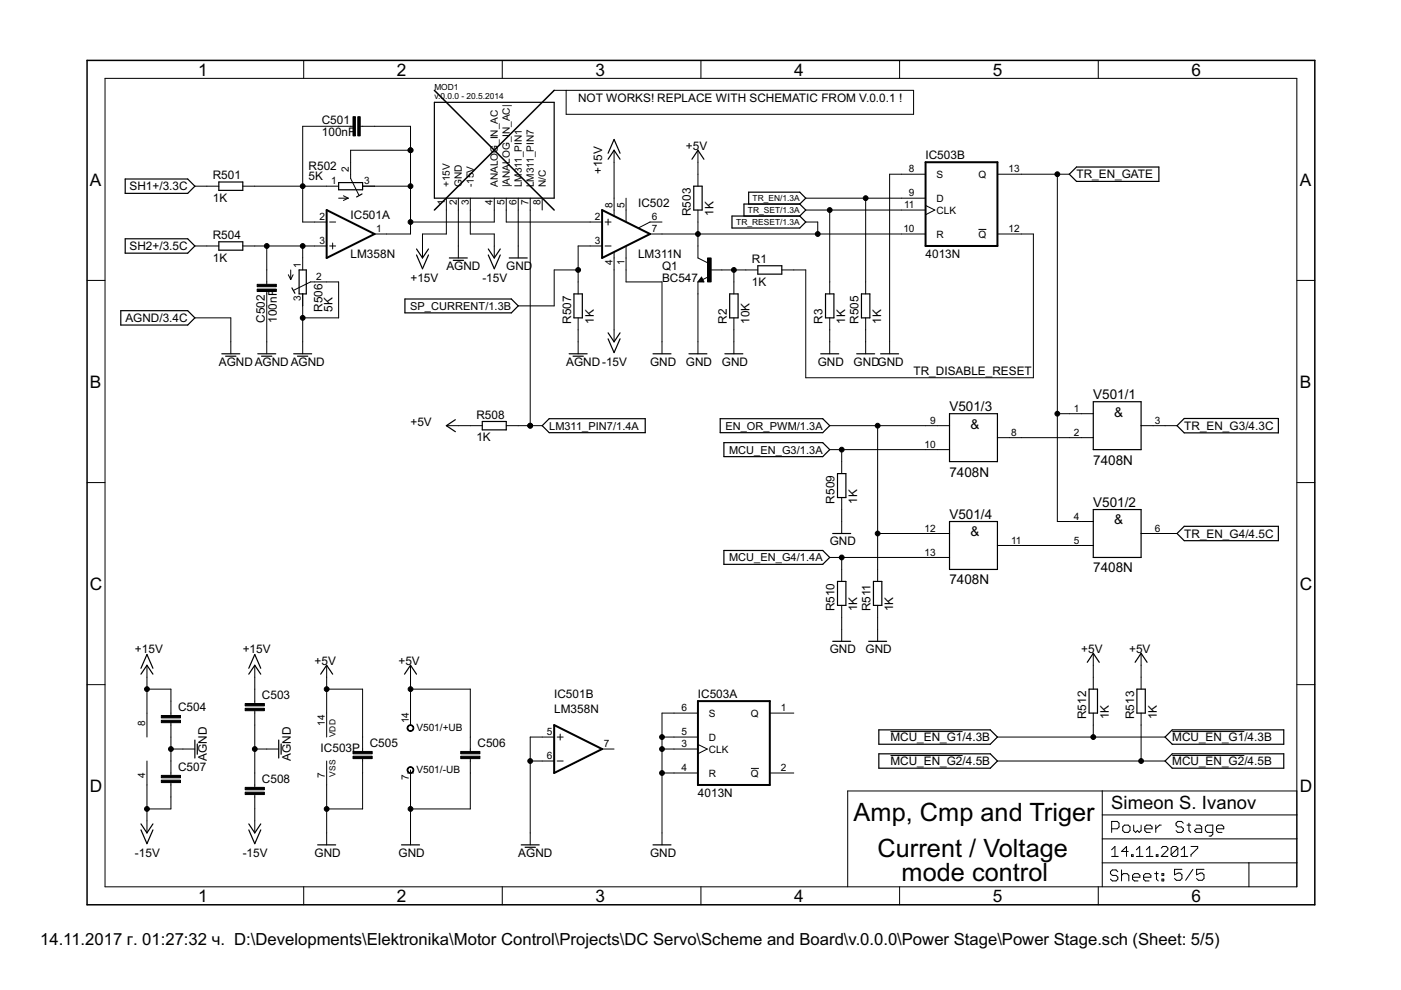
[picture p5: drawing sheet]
<svg xmlns="http://www.w3.org/2000/svg" width="297mm" height="210mm" viewBox="0 0 297 210" stroke-linecap="round" stroke-linejoin="round" font-family="sans-serif">
<g fill="#000" stroke="#000" stroke-width=".21">
<path d="M22.3 16.6v171.4zM64.4 12.8v3.8zM106.5 12.8v3.8zM117.5 19.2h2.5zM120 19.2v5zM120 19.2h73.7zM148.6 12.8v3.8zM190.7 12.8v3.8zM193.7 19.2v5zM232.9 12.8v3.8zM22.3 16.6h252.7zM41.3 39.5h2.6z"/>
<path d="M43.9 39.5h2.5zM51.5 39.5h2.5zM54 39.5h10.2zM64.2 39.5v7.6zM64.2 26.8v12.7zM69.3 39.5h2.5zM64.2 39.5h5.1zM71.8 26.8h2.5zM64.2 26.8h7.6zM74.3 34.4v2.5zM74.3 36.9v.9zM74.3 37.8l1.8 3.5z"/>
<path d="M74.3 26.8h.5zM74.3 31.9v2.5zM74.3 31.9h12.7zM76.9 39.5h2.5zM76.4 26.8h.5zM76.9 26.8h2.5zM79.4 39.5h7.6zM79.4 26.8h7.6zM87 26.8v5.1zM87 31.9v7.6zM120 24.2h73.7zM130.2 31.9v2.5z"/>
<path d="M148 36.9v2.6zM148 31.9v2.5zM148 34.4v2.5zM188.6 36.9h2.6zM191.2 36.9h5zM211.5 36.9h5.1zM216.6 36.9h7.6zM224.2 36.9h2.5zM18.5 59.5h3.8zM41.3 52.2h2.6zM43.9 52.2h2.5zM51.5 52.2h2.5z"/>
<path d="M54 52.2h2.6zM56.6 57.2v2.6zM56.6 59.8v.5zM56.6 52.2h7.6zM56.6 52.2v5zM61.6 57.2v2.1zM61.1 58.3l.5 1zM62.1 58.3l-.5 1zM64.2 54.7v2.5zM64.2 47.1h2.5zM64.2 52.2h2.5zM64.2 52.2v2.5z"/>
<path d="M62.3 61.5l3.5-1.7zM66.7 47.1h2.6zM66.7 52.2h2.6zM65.8 59.8h.9zM66.7 59.8h2.6zM69.3 59.8h2.5zM69.9 52.2h1.3zM69.9 47.1h1.3zM70.5 51.5v1.3zM71.8 42h2zM71.8 59.8v7.6zM72.8 42.5l1-.5z"/>
<path d="M72.8 41.5l1 .5zM79.4 49.6h2.6zM82 49.6h5zM87 47.1v2.5zM87 39.5v7.6zM89.6 52.2v2.5zM89.6 49.6v2.6zM89.6 49.6h5zM94.6 42v2.5zM94.6 44.5v5.1zM97.2 42v2.5zM97.2 52.2v2.5z"/>
<path d="M97.2 44.5v7.7zM99.7 42v2.5zM99.7 44.5v5.1zM104.8 42v2.5zM104.8 52.2v2.5zM104.8 44.5v2.6zM87 47.1h17.8zM104.8 49.6v2.6zM99.7 49.6h5.1zM107.3 42v2.5zM107.3 44.5v2.6zM107.3 47.1h17.8z"/>
<path d="M109.9 42v2.5zM109.9 52.2v2.5zM109.9 44.5v7.7zM112.4 42v2.5zM112.4 44.5v45.8zM115 42v2.5zM117.5 57.2h5.1zM122.6 59.8v2.5zM122.6 52.2v5zM122.6 52.2h2.5zM122.6 57.2v2.6zM125.1 52.2h2.6z"/>
<path d="M125.1 47.1h2.6zM128.3 47.1h1.3zM128.3 52.2h1.3zM128.9 46.4v1.3zM130.2 44.5v1.2zM130.2 53.5v1.2zM130.2 42v2.5zM130.2 54.7v2.5zM130.2 34.4v7.6zM132.7 42v2.5zM132.7 54.7v2.5zM132.7 44.5v2.5z"/>
<path d="M132.7 52.2v2.5zM132.7 57.2v2.6zM132.7 59.8h7.7zM135.4 48.3l2.4-1.2zM137.8 47.1h2.6zM137.8 49.6h2.6zM148 44.5v2.6zM148 52.2v2.5zM148 54.7l2 1zM148 59.8h1.2zM140.4 49.6h7.6zM148 47.1v2.5z"/>
<path d="M148 49.6h25.4zM148 49.6v2.6zM148.7 58.8l-.7 1zM149 59.3l1.2-.6zM148.7 58.8l.5 1zM150.5 57.2h2.6zM155.6 59.8v2.5zM153.1 57.2h2.5zM155.6 57.2v2.6zM158.1 57.2h2.6zM155.6 57.2h2.5zM165.8 57.2h2.5z"/>
<path d="M168.3 57.2h2.5zM170.8 42h12.7zM170.8 44.5h5.1zM170.8 57.2v22.9zM173.4 47.1v2.5zM170.8 47.1h2.6zM175.9 59.8v2.5zM175.9 44.5h15.3zM175.9 44.5v15.3zM183.5 59.8v2.5zM183.5 42v17.8zM191.2 44.5h5z"/>
<path d="M191.2 49.6h5zM191.2 42h5zM173.4 49.6h17.8zM183.5 42h7.7zM196.2 43.6l2 .9zM196.2 45.5l2-1zM207.5 48.6h1.6zM211.5 49.6h5.1zM216.6 49.6h2.5zM275 59.5h3.8zM41.3 67.4h7.6zM48.9 72.5v2.5z"/>
<path d="M48.9 67.4v5.1zM56.6 62.3v2.6zM56.6 61.8v.5zM56.6 72.5v2.5zM56.6 64.9v7.6zM64.2 72.5v2.5zM64.2 62.3v2.6zM64.2 64.9v2.5zM64.2 67.4v5.1zM64.2 67.4h7.6zM109.9 64.9h7.6zM117.5 57.2v7.7z"/>
<path d="M122.6 67.4v2.5zM122.6 72.5v2.5zM122.6 69.9v2.6zM130.2 69.9v2.6zM130.2 57.2v12.7zM140.4 72.5v2.5zM140.4 59.8v12.7zM148 59.8v2.5zM148 72.5v2.5zM148 62.3v10.2zM155.6 67.4v2.5zM155.6 72.5v2.5z"/>
<path d="M155.6 69.9v2.6zM175.9 67.4v2.5zM175.9 72.5v2.5zM175.9 69.9v2.6zM183.5 67.4v2.5zM183.5 72.5v2.5zM183.5 69.9v2.6zM188.6 72.5v2.5zM188.6 36.9v35.6zM94.6 90.3h2.6zM99.7 90.3h2.6zM97.2 90.3h2.5z"/>
<path d="M107.3 90.3h2.6zM109.9 90.3h2.5zM112.4 90.3h2.6zM170.8 80.1h48.3zM175.9 90.3h10.2zM175.9 95.3h2.6zM178.5 97.9v2.5zM178.5 95.3h17.7zM178.5 95.3v2.6zM186.1 90.3v22.8zM196.2 90.3h2.6zM196.2 95.3h2.6z"/>
<path d="M186.1 90.3h10.1zM198.8 90.3h2.5zM198.8 95.3h2.5zM211.5 92.8h2.5zM214 92.8h2.6zM216.6 92.8h10.1zM219.1 49.6v30.5zM224.2 36.9v50.8zM224.2 87.7v22.9zM226.7 87.7h2.6zM226.7 92.8h2.6zM224.2 87.7h2.5z"/>
<path d="M229.3 87.7h2.5zM229.3 92.8h2.5zM241.9 90.3h2.6zM244.5 90.3h2.5zM247 90.3h2.6zM18.5 102.3h3.8zM175.9 118.2h2.6zM178.5 105.5v2.5zM178.5 110.6v2.5zM178.5 108v2.6zM178.5 118.2h17.7zM186.1 113.1h10.1z"/>
<path d="M196.2 113.1h2.6zM196.2 118.2h2.6zM198.8 113.1h2.5zM198.8 118.2h2.5zM211.5 115.7h2.5zM214 115.7h2.6zM216.6 115.7h10.1zM224.2 110.6h2.5zM226.7 110.6h2.6zM226.7 115.7h2.6zM229.3 110.6h2.5zM229.3 115.7h2.5z"/>
<path d="M241.9 113.1h2.6zM244.5 113.1h2.5zM247 113.1h2.6zM275 102.3h3.8zM178.5 128.4v2.5zM178.5 120.7v2.6zM178.5 133.4v2.6zM178.5 130.9v2.5zM178.5 118.2v2.5zM186.1 128.4v2.5zM186.1 120.7v2.6zM186.1 133.4v2.6z"/>
<path d="M186.1 130.9v2.5zM186.1 113.1v7.6zM18.5 145.2h3.8zM31.2 151.2v5.1zM31.2 141.1v2.5zM31.2 146.1v5.1zM31.2 146.1h5zM31.2 143.6v2.5zM36.2 148.7v2.5zM36.2 153.7v2.6zM36.2 151.2v.5zM36.2 153.2v.5z"/>
<path d="M36.2 156.3v2.5zM36.2 146.1v2.6zM38.8 158.8h2.5zM36.2 158.8h2.6zM54 146.1v2.6zM54 151.2v2.5zM54 148.7v.5zM54 150.7v.5zM54 141.1v2.5zM54 153.7v5.1zM54 143.6v2.5zM56.6 158.8h2.5z"/>
<path d="M54 158.8h2.6zM69.3 151.2v5.1zM69.3 141.1v2.5zM69.3 143.6v2.5zM69.3 146.1v5.1zM76.9 156.3v2.5zM76.9 158.8v.5zM76.9 146.1v10.2zM69.3 146.1h7.6zM87 151.2v2.5zM87 141.1v2.5zM87 143.6v2.5z"/>
<path d="M87 146.1v5.1zM99.7 156.3v2.5zM99.7 158.8v.5zM99.7 146.1v10.2zM87 146.1h12.7zM112.4 156.3h2.6zM115 156.3h2.5zM118.1 156.3h1.3zM118.8 155.6v1.3zM127.7 158.8h2.5zM140.4 156.3v2.5zM140.4 151.2v5.1z"/>
<path d="M140.4 151.2h2.5zM142.9 158.8h5.1zM142.9 156.3h5.1zM142.9 151.2h5.1zM140.4 156.3h2.5zM140.4 158.8h2.5zM148 157.8l2 1zM148 159.8l2-1zM163.2 151.2h5.1zM188.8 155.1h15.3zM211.5 156.3h20.3zM231.8 151.2v2.5z"/>
<path d="M231.8 143.6v2.5zM231.8 138.5v2.6zM231.8 141.1v2.5zM231.8 153.7v2.6zM241.9 151.2v2.5zM241.9 143.6v2.5zM241.9 138.5v2.6zM241.9 141.1v2.5zM231.8 156.3h15.2zM248.5 155.1h15.3zM275 145.2h3.8zM31.2 161.4v5z"/>
<path d="M31.2 174.1v2.5zM31.2 166.4v5.1zM31.2 171.5h5zM31.2 171.5v2.6zM36.2 161.4v2.5zM36.2 166.4v2.6zM36.2 163.9v.5zM36.2 165.9v.5zM36.2 158.8v2.6zM36.2 169v2.5zM54 163.9v2.5zM54 169v2.5z"/>
<path d="M54 166.4v.5zM54 168.5v.5zM54 174.1v2.5zM54 158.8v5.1zM54 171.5v2.6zM69.3 161.4v5zM69.3 176.6v2.5zM69.3 171.5v5.1zM69.3 166.4v5.1zM76.9 161.4v2.5zM76.9 160.8v.6zM76.9 163.9v7.6z"/>
<path d="M69.3 171.5h7.6zM87 163.9v2.5zM87 163.3v1.2zM87 176.6v2.5zM87 166.4v5.1zM87 171.5v5.1zM87 171.5h12.7zM86.4 163.9h1.3zM99.7 161.4v2.5zM99.7 160.8v.6zM99.7 163.9v7.6zM112.4 176.6v2.5z"/>
<path d="M112.4 156.3v5.1zM112.4 161.4v15.2zM115 161.4h2.5zM112.4 161.4h2.6zM118.1 161.4h1.3zM140.4 176.6v2.5zM140.4 158.8v5.1zM140.4 163.9v12.7zM142.9 163.9h5.1zM140.4 163.9h2.5zM159.2 162.9h1.7zM163.2 163.9h5.1z"/>
<path d="M179.7 167.7h54zM188.8 160.2h15.3zM211.5 161.4h30.4zM233.7 167.7h41.3zM233.7 177.9h41.3zM233.7 172.8v5.1zM233.7 172.8h41.3zM233.7 167.7v5.1zM235.7 174.2v2.3zM235.7 174.2h1.2zM236.4 179.5v2.1zM236.9 174.2l.4 .3z"/>
<path d="M235.7 175.7h1.2zM237.3 174.5v.8zM237.3 175.3l-.4 .4zM238 175.3v.8zM238 176.1l.4 .4zM238.4 176.5h.8zM238 175.3l.4-.4zM238.8 179.5l-1 1zM239.2 176.5l.4-.4zM238.4 174.9h.8zM239.6 175.3v.8zM239.2 174.9l.4 .4z"/>
<path d="M240.4 174.9v1.2zM240.4 176.1l.4 .4zM240.8 176.5l.4-.4zM241.2 176.1l.3 .4zM241.5 176.5l.4-.4zM241.6 179.5v2.1zM241.9 174.9v1.2zM241.9 153.7v7.7zM242.7 175.3v.8zM242.7 175.3l.4-.4zM242.7 176.1l.4 .4zM243.1 174.9h.8z"/>
<path d="M243.8 179.5v2.1zM243.1 176.5h.8zM243.9 174.9l.4 .4zM244.3 175.3v.4zM242.7 175.7h1.6zM245 174.9v1.6zM245 175.7l.8-.8zM245.8 174.9h.4zM246.5 179.5l-.3 .3zM241.9 161.4h5.1zM246.5 179.5h.8zM247.3 179.5l.3 .3z"/>
<path d="M248.7 179.5l-.4 .3zM248.5 160.2h15.3zM248.7 179.5h.7zM249.3 174.5v.4zM249.3 174.9l.4 .4zM249.4 179.5l.3 .3zM249.3 174.5l.4-.3zM249.7 175.3h.8zM249.3 176.1l.4 .4zM249.7 179.8v1.4zM249.7 174.2h.8zM250.5 175.3l.4 .4z"/>
<path d="M249.7 176.5h.8zM250.5 174.2l.4 .3zM250.9 175.7v.4zM250.9 176.1l-.4 .4zM251.1 179.5v2.1zM251.7 174.9h.8zM252.1 174.5v1.6zM252.1 176.1l.4 .4zM252.5 179.5h1.4zM253.2 176.1l.4-.4zM253.6 174.9h.8zM253.2 176.1l.4 .4z"/>
<path d="M253.6 175.7h1.2zM253.9 179.5v.3zM252.5 181.2l1.4-1.4zM254.4 174.9l.4 .4zM254.8 175.3v1.2zM253.6 176.5h1.2zM255.6 175.3v.8zM255.6 176.1l.4 .4zM255.6 175.3l.4-.4zM256 176.5h1.1zM256.3 177.3h.5zM256.8 177.3l.3-.4z"/>
<path d="M257.1 174.9v2zM256 174.9h1.1zM257.9 175.3v.8zM257.9 175.3l.4-.4zM257.9 176.1l.4 .4zM258.3 174.9h.8zM258.3 176.5h.8zM259.1 174.9l.4 .4zM259.5 175.3v.4zM257.9 175.7h1.6zM275 172.8v5.1zM275 167.7v5.1z"/>
<path d="M22.3 188h252.7zM64.4 188v3.8zM106.5 188v3.8zM148.6 188v3.8zM179.7 167.7v20.3zM190.7 188v3.8zM232.9 188v3.8zM233.7 182.9v5.1zM233.7 177.9v5zM235.4 184.8v.4zM235.4 185.2l.4 .4zM235.7 180.2l.7-.7z"/>
<path d="M235.7 181.6h1.4zM235.4 184.8l.4-.4zM235.8 185.6h.8zM235.4 186.4l.4 .4zM235.8 184.4h.8zM236.6 185.6l.4 .4zM235.8 186.8h.8zM236.6 184.4l.4 .4zM237 186v.4zM237 186.4l-.4 .4zM237.8 180.5h1.4zM237.8 184.4v2.4z"/>
<path d="M237.8 185.6l.4-.4zM238.2 185.2h.8zM238.8 179.5v2.1zM239 185.2l.3 .4zM239.3 185.6v1.2zM239.9 181.2v.4zM239.9 181.2h.3zM240.1 185.6v.8zM240.1 185.6l.4-.4zM240.2 181.2v.4zM239.9 181.6h.3zM240.1 186.4l.4 .4z"/>
<path d="M240.5 185.2h.8zM240.9 180.2l.7-.7zM240.9 181.6h1.5zM240.5 186.8h.8zM241.3 185.2l.4 .4zM241.7 185.6v.4zM240.1 186h1.6zM242.5 185.6v.8zM242.5 185.6l.3-.4zM242.5 186.4l.3 .4zM242.8 185.2h.8zM243.1 180.2l.7-.7z"/>
<path d="M243.1 181.6h1.4zM242.8 186.8h.8zM243.6 185.2l.4 .4zM244 185.6v.4zM242.5 186h1.5zM244.8 185.2h.8zM245.2 181.2v.4zM245.2 181.2h.3zM245.2 184.8v1.6zM245.2 186.4l.4 .4zM245.5 181.2v.4zM245.2 181.6h.3z"/>
<path d="M247.6 180.2l-1.4 1.4zM246.4 185.2h.3zM246.4 185.2v.4zM246.4 186.4h.3zM246.4 186.4v.4zM246.7 185.2v.4zM246.4 185.6h.3zM246.7 186.4v.4zM246.4 186.8h.3zM246.2 181.6h1.4zM247.6 179.8v.4zM248.3 179.8v1.4z"/>
<path d="M248.3 181.2l1.4-1.4zM248.3 181.2l.4 .4zM249 184.3v1.2zM249 185.5l.8-.4zM248.7 181.6h.7zM249 186.3l.4 .3zM249.7 181.2l-.3 .4zM249.8 185.1h.4zM250.2 185.1l.4 .4zM249.4 186.6h.8zM251.1 179.5l-.7 .7zM250.4 181.6h1.4z"/>
<path d="M249 184.3h1.6zM250.6 185.5v.8zM250.2 186.6l.4-.3zM252.9 184.3l-1.5 2.3zM252.5 181.2v.4zM253.7 184.3v1.2zM253.7 185.5l.8-.4zM253.7 186.3l.4 .3zM254.5 185.1h.4zM254.9 185.1l.4 .4zM254.1 186.6h.8zM253.7 184.3h1.6z"/>
<path d="M255.3 185.5v.8zM254.9 186.6l.4-.3zM264.8 182.9v5.1zM264.8 182.9h10.2zM233.7 182.9h31.1zM275 182.9v5.1zM275 177.9v5zM275 16.6v171.4z"/>
<path d="M86.5 153.9a.71 .71 0 0 1 1.1 .1 .71 .71 0 0 1-.4 1.1 .71 .71 0 0 1-.9-.7h.2a.55 .55 0 0 1 .7-.6 .55 .55 0 0 1 .2 .9 .55 .55 0 0 1-.9-.1l-.2-.2z" fill-rule="evenodd"/>
<path d="M86.5 162.8a.71 .71 0 0 1 1.1 .1 .71 .71 0 0 1-.4 1.1 .71 .71 0 0 1-.9-.7h.2a.55 .55 0 0 1 .7-.6 .55 .55 0 0 1 .2 .9 .55 .55 0 0 1-.9-.2l-.2-.1z" fill-rule="evenodd"/>
<circle cx="64.2" cy="39.5" r=".51"/>
<circle cx="87" cy="39.5" r=".51"/>
<circle cx="87" cy="31.9" r=".51"/>
<circle cx="224.2" cy="36.9" r=".51"/>
<circle cx="56.6" cy="52.2" r=".51"/>
<circle cx="64.2" cy="52.2" r=".51"/>
<circle cx="87" cy="47.1" r=".51"/>
<circle cx="122.6" cy="57.2" r=".51"/>
<circle cx="148" cy="49.6" r=".51"/>
<circle cx="155.6" cy="57.2" r=".51"/>
<circle cx="173.4" cy="49.6" r=".51"/>
<circle cx="175.9" cy="44.5" r=".51"/>
<circle cx="183.5" cy="42" r=".51"/>
<circle cx="64.2" cy="67.4" r=".51"/>
<circle cx="112.4" cy="90.3" r=".51"/>
<circle cx="178.5" cy="95.3" r=".51"/>
<circle cx="186.1" cy="90.3" r=".51"/>
<circle cx="224.2" cy="87.7" r=".51"/>
<circle cx="178.5" cy="118.2" r=".51"/>
<circle cx="186.1" cy="113.1" r=".51"/>
<circle cx="31.2" cy="146.1" r=".51"/>
<circle cx="36.2" cy="158.8" r=".51"/>
<circle cx="54" cy="158.8" r=".51"/>
<circle cx="69.3" cy="146.1" r=".51"/>
<circle cx="87" cy="146.1" r=".51"/>
<circle cx="140.4" cy="158.8" r=".51"/>
<circle cx="140.4" cy="156.3" r=".51"/>
<circle cx="231.8" cy="156.3" r=".51"/>
<circle cx="31.2" cy="171.5" r=".51"/>
<circle cx="69.3" cy="171.5" r=".51"/>
<circle cx="87" cy="171.5" r=".51"/>
<circle cx="112.4" cy="161.4" r=".51"/>
<circle cx="140.4" cy="163.9" r=".51"/>
<circle cx="241.9" cy="161.4" r=".51"/>
</g>
<g fill="#000" stroke="#000" stroke-width=".25">
<path d="M26.5 38h13.3zM41.3 39.5l-1.5 1.5zM39.8 38l1.5 1.5zM46.4 38.6h5.1zM46.4 38.6v1.8zM51.5 38.6v1.8zM71.8 38.7h5.1zM76.9 38.7v.8zM76.9 39.5v.7zM92.1 21.7v20.3zM92.1 21.7h25.4zM130.2 31.9l-1.3 1.9z"/>
<path d="M130.2 29.6l-1.3 2.9zM130.2 31.9l1.3 1.9zM130.2 29.6l1.3 2.9zM147.1 39.5v5zM148 31.9l-1.3 1.9zM147.1 39.5h1.8zM148 31.9l1.2 1.9zM226.7 36.9l1.5-1.5zM226.7 36.9l1.5 1.6zM228.2 35.4h17.5zM228.2 38.5h17.5zM245.7 35.4v3.1z"/>
<path d="M26.5 50.6v3.1zM26.5 38v3zM26.5 53.7h13.3zM26.5 50.6h13.3zM26.5 41h13.3zM39.8 53.7l1.5-1.5zM39.8 50.6l1.5 1.6zM46.4 51.3h5.1zM46.4 51.3v1.7zM46.4 40.4h5.1zM46.4 53h5.1zM51.5 51.3v1.7z"/>
<path d="M63.4 57.2h1.5zM64.9 57.2v5.1zM71.8 38.7v1.5zM75.6 41.8l1.2-.7zM71.8 40.2h5.1zM88.3 52.8l1.3 1.9zM88.3 54.1l1.3 2.9zM90.8 52.8l-1.2 1.9zM90.8 54.1l-1.2 2.9zM92.1 42h25.4zM95.3 54.7h3.8zM96.1 55.2h2.2z"/>
<path d="M103.5 52.8l1.3 1.9zM103.5 54.1l1.3 2.9zM106.1 52.8l-1.3 1.9zM106.1 54.1l-1.3 2.9zM108 54.7h3.8zM117.5 21.7v20.3zM148.7 59l-.5 .6zM148.7 59.3l-.1 .2zM148.7 59l.3 .5zM148.9 39.5v5zM147.1 44.5h1.8zM148.2 59.6h.8z"/>
<path d="M148.6 59.5h.4zM155.2 45.8v2.5zM157.7 43.3v2.5zM158.7 40.7v2.6zM160.7 58.1h5.1zM160.7 56.3v1.8zM160.7 56.3h5.1zM165.8 56.3v1.8zM155.2 48.3h14.4zM155.2 45.8h14.4zM158.7 43.3h10.9zM158.7 40.7h10.9z"/>
<path d="M157.7 45.8h11.9zM157.7 43.3h11.9zM170.8 47.1l-1.2 1.2zM169.6 45.8l1.2 1.3zM169.6 43.3l1.2-1.3zM169.6 40.7l1.2 1.3zM170.8 44.5l-1.2 1.3zM169.6 43.3l1.2 1.2zM25.6 65.9v3zM25.6 68.9h14.2zM25.6 65.9h14.2zM39.8 68.9l1.5-1.5z"/>
<path d="M39.8 65.9l1.5 1.5zM47 75h3.8zM47.8 75.5h2.2zM54.7 75h3.8zM55.5 75.5h2.1zM61.9 61l.6 1.2zM62.3 75h3.8zM63.1 75.5h2.2zM63.4 57.2v5.1zM63.4 62.3h.8zM64.2 62.3h.7zM85.9 63.4v2.9z"/>
<path d="M85.9 66.3h22.5zM85.9 63.4h22.5zM109.9 64.9l-1.5 1.4zM108.4 63.4l1.5 1.5zM120.7 75h3.8zM121.5 75.5h2.2zM121.7 62.3v5.1zM123.5 62.3v5.1zM121.7 62.3h1.8zM121.7 67.4h1.8zM128.9 70.6l1.3 1.9zM128.9 71.8l1.3 3z"/>
<path d="M131.5 70.6l-1.3 1.9zM131.5 71.8l-1.3 3zM138.5 75h3.8zM146.1 75h3.8zM153.7 75h3.8zM154.7 62.3v5.1zM156.5 62.3v5.1zM154.7 67.4h1.8zM154.7 62.3h1.8zM174 75h3.8zM175 62.3v5.1zM175 67.4h1.8z"/>
<path d="M175 62.3h1.8zM176.8 62.3v5.1zM181.6 75h3.8zM182.6 62.3v5.1zM182.6 67.4h1.8zM182.6 62.3h1.8zM184.4 62.3v5.1zM186.7 75h3.8zM94.6 90.3l1.9 1.2zM94.6 90.3l1.9-1.3zM102.3 89.4h5zM102.3 89.4v1.7z"/>
<path d="M102.3 91.1h5zM107.3 89.4v1.7zM115 90.3l1.4-1.5zM115 90.3l1.4 1.4zM116.4 88.8h20.4zM116.4 91.7h20.4zM136.8 88.8v2.9zM152.7 88.8v2.9zM153.5 93.9v2.9zM152.7 91.7h21.7zM152.7 88.8h21.7zM153.5 96.8h20.9z"/>
<path d="M153.5 93.9h20.9zM175.9 90.3l-1.5 1.4zM174.4 88.8l1.5 1.5zM175.9 95.3l-1.5 1.5zM174.4 93.9l1.5 1.4zM201.3 95.3v2.6zM201.3 97.9h10.2zM201.3 90.3v5zM201.3 87.7v2.6zM201.3 87.7h10.2zM211.5 87.7v5.1zM211.5 92.8v5.1z"/>
<path d="M231.8 92.8v2.5zM231.8 95.3h10.1zM231.8 87.7v5.1zM231.8 85.2v2.5zM231.8 85.2h10.1zM241.9 85.2v5.1zM241.9 90.3v5zM249.6 90.3l1.5-1.6zM249.6 90.3l1.5 1.5zM251.1 88.7h19.9zM251.1 91.8h19.9zM271 88.7v3.1z"/>
<path d="M153.5 116.7v3zM153.5 119.7h20.9zM153.5 116.7h20.9zM174.4 119.7l1.5-1.5zM174.4 116.7l1.5 1.5zM176.6 113.1h3.8zM177.6 100.4v5.1zM177.6 105.5h1.7zM177.6 100.4h1.7zM179.3 100.4v5.1zM201.3 113.1v5.1zM201.3 110.6v2.5z"/>
<path d="M201.3 110.6h10.2zM211.5 110.6v5.1zM211.5 115.7v5zM231.8 115.7v2.5zM231.8 118.2h10.1zM231.8 110.6v5.1zM231.8 108v2.6zM231.8 108h10.1zM241.9 108v5.1zM241.9 113.1v5.1zM249.6 113.1l1.5-1.5zM249.6 113.1l1.5 1.5z"/>
<path d="M251.1 111.6h19.9zM251.1 114.6h19.9zM271 111.6v3zM31.2 138.8l-1.3 2.9zM54 138.8l-1.3 2.9zM176.6 136h3.8zM177.6 123.3v5.1zM177.6 128.4h1.7zM177.6 123.3h1.7zM179.3 123.3v5.1zM184.2 136h3.8zM185.2 123.3v5.1z"/>
<path d="M185.2 128.4h1.8zM185.2 123.3h1.8zM187 123.3v5.1zM201.3 118.2v2.5zM201.3 120.7h10.2zM231.8 138.5l-1.3 1.9zM241.9 138.5l-1.2 1.9zM31.2 141.1l-1.3 1.8zM31.2 141.1l1.2 1.8zM31.2 138.8l1.2 2.9zM41.8 157.7v2.2zM54 141.1l-1.3 1.8z"/>
<path d="M54 141.1l1.3 1.8zM54 138.8l1.3 2.9zM59.6 157.7v2.2zM69.3 141.1l-1.3 1.8zM69.3 141.1l1.2 1.8zM87 141.1l-1.2 1.8zM87 141.1l1.3 1.8zM186.3 154.7v3.1zM186.3 157.8h23.7zM186.3 154.7h23.7zM186.3 159.8h23.7zM211.5 156.3l-1.5 1.5z"/>
<path d="M210 154.7l1.5 1.6zM230.9 146.1v5.1zM230.9 151.2h1.8zM230.9 146.1h1.8zM232.7 146.1v5.1zM231.8 138.5l1.3 1.9zM241 146.1v5.1zM241 151.2h1.8zM241 146.1h1.8zM242.8 146.1v5.1zM241.9 138.5l1.3 1.9zM247 156.3l1.5-1.6z"/>
<path d="M247 156.3l1.5 1.5zM248.5 154.7h23.7zM248.5 157.8h23.7zM248.5 159.8h23.7zM272.2 154.7v3.1zM272.2 159.8v3.1zM29.9 174.7l1.3 1.9zM29.9 176l1.3 2.9zM32.4 174.7l-1.2 1.9zM32.4 176l-1.2 2.9zM41.3 156.9v3.8zM52.7 174.7l1.3 1.9z"/>
<path d="M52.7 176l1.3 2.9zM55.3 174.7l-1.3 1.9zM55.3 176l-1.3 2.9zM59.1 156.9v3.8zM67.4 179.1h3.8zM85.1 179.1h3.8zM110.5 179.1h3.8zM111.3 179.6h2.2zM138.5 179.1h3.8zM186.3 159.8v3.1zM186.3 162.9h23.7zM211.5 161.4l-1.5 1.5z"/>
<path d="M210 159.8l1.5 1.6zM247 161.4l1.5-1.6zM247 161.4l1.5 1.5zM248.5 162.9h23.7z"/>
</g>
<path d="M18.5 12.8v179zM92.1 19.2l25.4 25.3zM92.1 44.5l25.4-25.3zM18.5 12.8h260.3zM18.5 191.8h260.3zM278.8 12.8v179z" fill="#000" stroke="#000" stroke-width=".32"/>
<g fill="#000" stroke="#000" stroke-width=".42">
<path d="M196.2 34.4v17.8zM196.2 34.4h15.3zM69.3 44.5v10.2zM69.3 44.5l10.1 5.1zM69.3 54.7l10.1-5.1zM127.7 44.5v10.2zM127.7 44.5l10.1 5.1zM127.7 54.7l10.1-5.1zM196.2 52.2h15.3zM211.5 34.4v17.8zM117.5 153.7v10.2zM117.5 153.7l10.2 5.1z"/>
<path d="M148 148.7v17.7zM148 148.7h15.2zM117.5 163.9l10.2-5.1zM148 166.4h15.2zM163.2 148.7v17.7z"/>
</g>
<g fill="#000" stroke="#000" stroke-width=".21">
<path d="M74.8 24.7h.6v4.1h-.6zM75.9 24.7h.5v4.1h-.5zM150 54.7h.8v5.1h-.8zM54.5 60.3h4.1v.5h-4.1zM54.5 61.3h4.1v.5h-4.1zM34.2 152.7h4.1v.5h-4.1zM34.2 151.7h4.1v.5h-4.1zM52 150.2h4v.5h-4zM52 149.2h4v.5h-4zM74.8 159.3h4.1v.5h-4.1zM97.7 159.3h4v.5h-4zM34.2 165.4h4.1v.5h-4.1z"/>
<path d="M34.2 164.4h4.1v.5h-4.1zM52 168h4v.5h-4zM52 166.9h4v.5h-4zM74.8 160.3h4.1v.5h-4.1zM97.7 160.3h4v.5h-4z"/>
</g>
<g font-size="6">
<text x="181" y="174.1">Amp, Cmp and Triger</text>
<text x="186.1" y="181.7">Current / Voltage</text>
<text x="191.2" y="186.8">mode control</text>
</g>
<text font-size="4.4" x="235.6" y="171.5">Simeon S. Ivanov</text>
<g font-size="4.1">
<text x="42" y="16">1</text>
<text x="84.1" y="16">2</text>
<text x="126.3" y="16">3</text>
<text x="168.4" y="16">4</text>
<text x="210.5" y="16">5</text>
<text x="252.6" y="16">6</text>
<text x="19.1" y="39.3">A</text>
<text x="275.6" y="39.3">A</text>
<text x="19.1" y="82.2">B</text>
<text x="275.6" y="82.2">B</text>
<text x="19.1" y="125">C</text>
<text x="275.6" y="125">C</text>
<text x="19.1" y="167.9">D</text>
<text x="275.6" y="167.9">D</text>
<text x="42" y="191.2">1</text>
<text x="84.1" y="191.2">2</text>
<text x="126.3" y="191.2">3</text>
<text x="168.4" y="191.2">4</text>
<text x="210.5" y="191.2">5</text>
<text x="252.6" y="191.2">6</text>
</g>
<text font-size="4" x="8.5" y="200.4">14.11.2017 г. 01:27:32 ч. D:\Developments\Elektronika\Motor Control\Projects\DC Servo\Scheme and Board\v.0.0.0\Power Stage\Power Stage.sch (Sheet: 5/5)</text>
<g font-size="3.2">
<text x="201.3" y="87.1">V501/3</text>
<text x="231.8" y="84.5">V501/1</text>
<text x="236.2" y="88.4">&amp;</text>
<text x="205.8" y="90.9">&amp;</text>
<text x="201.3" y="101">7408N</text>
<text x="231.8" y="98.5">7408N</text>
<text x="231.8" y="107.4">V501/2</text>
<text x="201.3" y="109.9">V501/4</text>
<text x="205.8" y="113.7">&amp;</text>
<text x="236.2" y="111.2">&amp;</text>
<text x="201.3" y="123.9">7408N</text>
<text x="231.8" y="121.4">7408N</text>
</g>
<g font-size="2.8">
<text x="122.6" y="21.7">NOT WORKS! REPLACE WITH SCHEMATIC FROM V.0.0.1 !</text>
<text x="68.2" y="28.9">100nF</text>
<text x="68.2" y="26.4">C501</text>
<text x="145.4" y="31.8">+5V</text>
<text x="196.2" y="33.8">IC503B</text>
<text x="27.5" y="40.4">SH1+/3.3C</text>
<text x="45.1" y="38">R501</text>
<text x="65.4" y="38.2">5K</text>
<text x="65.4" y="36">R502</text>
<text x="127.7" y="36.9" transform="rotate(-90 127.7 36.9)">+15V</text>
<text x="228.2" y="37.8">TR_EN_GATE</text>
<text x="45.1" y="42.8">1K</text>
<text x="74.3" y="46.4">IC501A</text>
<text x="135.3" y="43.9">IC502</text>
<text x="146.5" y="45.8" transform="rotate(-90 146.5 45.8)">R503</text>
<text x="151.3" y="45.8" transform="rotate(-90 151.3 45.8)">1K</text>
<text x="27.5" y="53.1">SH2+/3.5C</text>
<text x="45.1" y="50.7">R504</text>
<text x="45.1" y="55.5">1K</text>
<text x="74.3" y="54.7">LM358N</text>
<text x="87" y="59.8">+15V</text>
<text x="94.6" y="57.2">AGND</text>
<text x="102.3" y="59.8">-15V</text>
<text x="107.3" y="57.2">GND</text>
<text x="135.3" y="54.7">LM311N</text>
<text x="140.4" y="59.8">BC547</text>
<text x="140.4" y="57.2">Q1</text>
<text x="159.4" y="55.7">R1</text>
<text x="196.2" y="54.7">4013N</text>
<text x="159.4" y="60.5">1K</text>
<text x="26.6" y="68.3">AGND/3.4C</text>
<text x="56.2" y="68.4" transform="rotate(-90 56.2 68.4)">C502</text>
<text x="58.7" y="68.4" transform="rotate(-90 58.7 68.4)">100nF</text>
<text x="68.4" y="66.1" transform="rotate(-90 68.4 66.1)">R506</text>
<text x="70.5" y="66.1" transform="rotate(-90 70.5 66.1)">5K</text>
<text x="121.1" y="68.7" transform="rotate(-90 121.1 68.7)">R507</text>
<text x="125.9" y="68.7" transform="rotate(-90 125.9 68.7)">1K</text>
<text x="154.1" y="68.7" transform="rotate(-90 154.1 68.7)">R2</text>
<text x="158.9" y="68.7" transform="rotate(-90 158.9 68.7)">10K</text>
<text x="174.4" y="68.7" transform="rotate(-90 174.4 68.7)">R3</text>
<text x="179.2" y="68.7" transform="rotate(-90 179.2 68.7)">1K</text>
<text x="182" y="68.7" transform="rotate(-90 182 68.7)">R505</text>
<text x="186.8" y="68.7" transform="rotate(-90 186.8 68.7)">1K</text>
<text x="46.4" y="77.6">AGNDAGNDAGND</text>
<text x="120" y="77.6">AGND-15V</text>
<text x="137.8" y="77.6">GND</text>
<text x="145.4" y="77.6">GND</text>
<text x="153.1" y="77.6">GND</text>
<text x="173.4" y="77.6">GND</text>
<text x="181" y="77.6">GNDGND</text>
<text x="193.7" y="79.5">TR_DISABLE_RESET</text>
<text x="101" y="88.8">R508</text>
<text x="87" y="90.3">+5V</text>
<text x="101" y="93.6">1K</text>
<text x="251.1" y="91.1">TR_EN_G3/4.3C</text>
<text x="177" y="106.8" transform="rotate(-90 177 106.8)">R509</text>
<text x="181.8" y="106.8" transform="rotate(-90 181.8 106.8)">1K</text>
<text x="251.1" y="114">TR_EN_G4/4.5C</text>
<text x="175.9" y="115.6">GND</text>
<text x="177" y="129.6" transform="rotate(-90 177 129.6)">R510</text>
<text x="181.8" y="129.6" transform="rotate(-90 181.8 129.6)">1K</text>
<text x="184.6" y="129.6" transform="rotate(-90 184.6 129.6)">R511</text>
<text x="189.4" y="129.6" transform="rotate(-90 189.4 129.6)">1K</text>
<text x="28.6" y="138.5">+15V</text>
<text x="51.5" y="138.5">+15V</text>
<text x="66.7" y="141">+5V</text>
<text x="84.5" y="141">+5V</text>
<text x="175.9" y="138.5">GND</text>
<text x="183.5" y="138.5">GND</text>
<text x="229.2" y="138.5">+5V</text>
<text x="239.4" y="138.5">+5V</text>
<text x="55.5" y="148.3">C503</text>
<text x="117.5" y="148">IC501B</text>
<text x="148" y="148">IC503A</text>
<text x="37.8" y="150.8">C504</text>
<text x="117.5" y="151.2">LM358N</text>
<text x="230.3" y="152.5" transform="rotate(-90 230.3 152.5)">R512</text>
<text x="235.1" y="152.5" transform="rotate(-90 235.1 152.5)">1K</text>
<text x="240.4" y="152.5" transform="rotate(-90 240.4 152.5)">R513</text>
<text x="245.2" y="152.5" transform="rotate(-90 245.2 152.5)">1K</text>
<text x="43.9" y="161.4" transform="rotate(-90 43.9 161.4)">AGND</text>
<text x="61.6" y="161.4" transform="rotate(-90 61.6 161.4)">AGND</text>
<text x="68" y="159.5">IC503P</text>
<text x="78.4" y="158.4">C505</text>
<text x="101.2" y="158.4">C506</text>
<text x="188.8" y="157.2">MCU_EN_G1/4.3B</text>
<text x="248.5" y="157.2">MCU_EN_G1/4.3B</text>
<text x="37.8" y="163.5">C507</text>
<text x="55.5" y="166.1">C508</text>
<text x="188.8" y="162.2">MCU_EN_G2/4.5B</text>
<text x="248.5" y="162.2">MCU_EN_G2/4.5B</text>
<text x="148" y="169">4013N</text>
<text x="28.6" y="181.7">-15V</text>
<text x="51.5" y="181.7">-15V</text>
<text x="66.7" y="181.7">GND</text>
<text x="84.5" y="181.7">GND</text>
<text x="109.9" y="181.7">AGND</text>
<text x="137.8" y="181.7">GND</text>
</g>
<g font-size="2.6">
<text x="87" y="65.7">SP_CURRENT/1.3B</text>
<text x="116.4" y="91.1">LM311_PIN7/1.4A</text>
<text x="153.8" y="91.1">EN_OR_PWM/1.3A</text>
<text x="154.6" y="96.2">MCU_EN_G3/1.3A</text>
<text x="154.6" y="119">MCU_EN_G4/1.4A</text>
</g>
<g font-size="2.4">
<text x="70.2" y="39.1">1</text>
<text x="74" y="36.6" transform="rotate(-90 74 36.6)">2</text>
<text x="77.2" y="39.1">3</text>
<text x="95.4" y="39.7" transform="rotate(-90 95.4 39.7)">+15V</text>
<text x="97.9" y="39.7" transform="rotate(-90 97.9 39.7)">GND</text>
<text x="100.5" y="39.7" transform="rotate(-90 100.5 39.7)">-15V</text>
<text x="105.6" y="39.7" transform="rotate(-90 105.6 39.7)">ANALOG_IN_AC</text>
<text x="108.1" y="39.7" transform="rotate(-90 108.1 39.7)">|ANALOG_IN_AC|</text>
<text x="110.6" y="39.7" transform="rotate(-90 110.6 39.7)">LM311_PIN1</text>
<text x="113.2" y="39.7" transform="rotate(-90 113.2 39.7)">LM311_PIN7</text>
<text x="115.7" y="39.7" transform="rotate(-90 115.7 39.7)">N/C</text>
<text x="192.7" y="41.6">9</text>
<text x="192.7" y="36.6">8</text>
<text x="198.6" y="37.7">S</text>
<text x="207.5" y="37.7">Q</text>
<text x="213.8" y="36.6">13</text>
<text x="67.7" y="46.7">2</text>
<text x="94.3" y="43.5" transform="rotate(-90 94.3 43.5)">1</text>
<text x="96.8" y="43.5" transform="rotate(-90 96.8 43.5)">2</text>
<text x="99.4" y="43.5" transform="rotate(-90 99.4 43.5)">3</text>
<text x="104.4" y="43.5" transform="rotate(-90 104.4 43.5)">4</text>
<text x="107" y="43.5" transform="rotate(-90 107 43.5)">5</text>
<text x="109.5" y="43.5" transform="rotate(-90 109.5 43.5)">6</text>
<text x="112.1" y="43.5" transform="rotate(-90 112.1 43.5)">7</text>
<text x="114.6" y="43.5" transform="rotate(-90 114.6 43.5)">8</text>
<text x="126.1" y="46.7">2</text>
<text x="129.8" y="44.2" transform="rotate(-90 129.8 44.2)">8</text>
<text x="132.4" y="44.2" transform="rotate(-90 132.4 44.2)">5</text>
<text x="138.2" y="46.7">6</text>
<text x="191.7" y="44.2">11</text>
<text x="198.6" y="45.3">CLK</text>
<text x="198.6" y="42.8">D</text>
<text x="67.7" y="51.8">3</text>
<text x="79.8" y="49.3">1</text>
<text x="126.1" y="51.8">3</text>
<text x="138.2" y="49.3">7</text>
<text x="191.5" y="49.3">10</text>
<text x="198.6" y="50.4">R</text>
<text x="207.5" y="50.4">Q</text>
<text x="213.8" y="49.3">12</text>
<text x="63.8" y="56.9" transform="rotate(-90 63.8 56.9)">1</text>
<text x="67.1" y="59.4">2</text>
<text x="129.8" y="56.2" transform="rotate(-90 129.8 56.2)">4</text>
<text x="132.4" y="56.2" transform="rotate(-90 132.4 56.2)">1</text>
<text x="63.8" y="63.9" transform="rotate(-90 63.8 63.9)">3</text>
<text x="197.2" y="89.9">9</text>
<text x="227.7" y="87.4">1</text>
<text x="244.8" y="89.9">3</text>
<text x="196" y="95">10</text>
<text x="214.4" y="92.4">8</text>
<text x="227.7" y="92.4">2</text>
<text x="196" y="112.8">12</text>
<text x="227.7" y="110.2">4</text>
<text x="244.8" y="112.8">6</text>
<text x="196" y="117.8">13</text>
<text x="214.4" y="115.3">11</text>
<text x="227.7" y="115.3">5</text>
<text x="30.8" y="153.9" transform="rotate(-90 30.8 153.9)">8</text>
<text x="68.9" y="153.9" transform="rotate(-90 68.9 153.9)">14</text>
<text x="86.7" y="153.4" transform="rotate(-90 86.7 153.4)">14</text>
<text x="88.3" y="155">V501/+UB</text>
<text x="116" y="155.9">5</text>
<text x="144.5" y="155.9">5</text>
<text x="144.5" y="150.8">6</text>
<text x="150.3" y="152">S</text>
<text x="159.2" y="152">Q</text>
<text x="165.6" y="150.8">1</text>
<text x="116" y="161">6</text>
<text x="128" y="158.5">7</text>
<text x="144.5" y="158.5">3</text>
<text x="150.3" y="159.6">CLK</text>
<text x="150.3" y="157">D</text>
<text x="30.8" y="164.9" transform="rotate(-90 30.8 164.9)">4</text>
<text x="68.9" y="164.9" transform="rotate(-90 68.9 164.9)">7</text>
<text x="86.7" y="165.4" transform="rotate(-90 86.7 165.4)">7</text>
<text x="88.3" y="163.9">V501/-UB</text>
<text x="144.5" y="163.5">4</text>
<text x="150.3" y="164.7">R</text>
<text x="159.2" y="164.7">Q</text>
<text x="165.6" y="163.5">2</text>
</g>
<g font-size="2">
<text x="92.1" y="19.2">MOD1</text>
<text x="92.1" y="21.1">v.0.0.0 - 20.5.2014</text>
<text x="156.1" y="47.7">TR_RESET/1.3A</text>
<text x="158.6" y="45.2">TR_SET/1.3A</text>
<text x="159.6" y="42.6">TR_EN/1.3A</text>
<text x="71.2" y="156.3" transform="rotate(-90 71.2 156.3)">VDD</text>
<text x="71.2" y="164.7" transform="rotate(-90 71.2 164.7)">VSS</text>
</g>
</svg>
